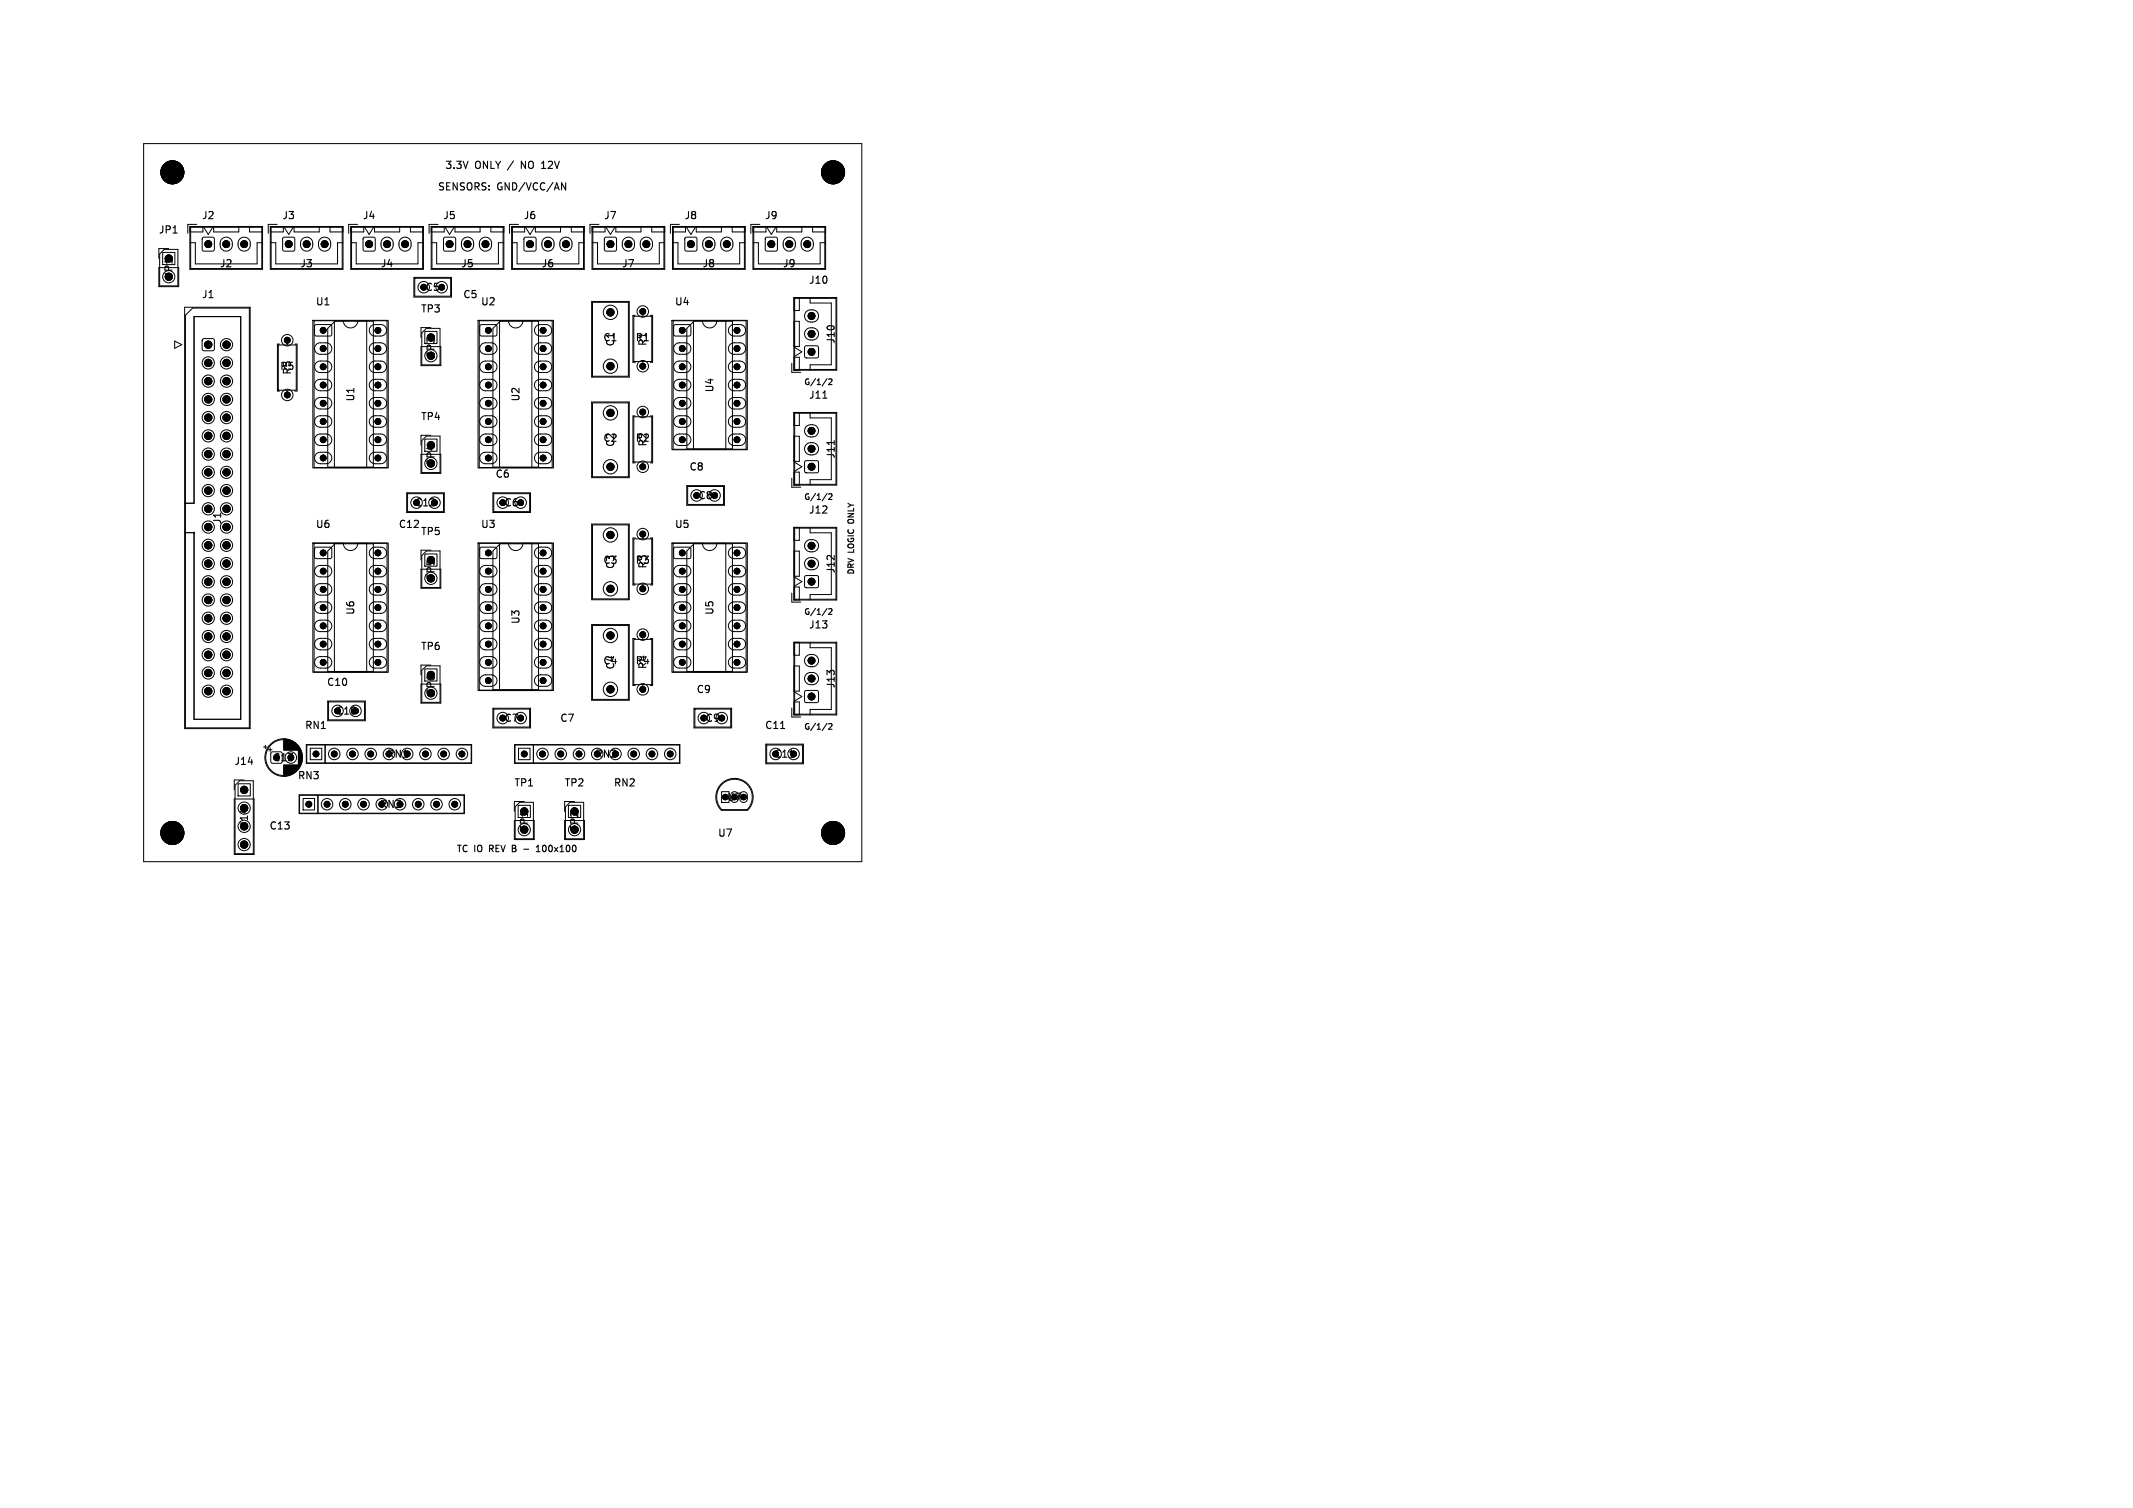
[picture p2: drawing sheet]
<svg xmlns="http://www.w3.org/2000/svg" width="297mm" height="210mm" viewBox="0 0 297 210" stroke-linecap="round" stroke-linejoin="round" font-family="sans-serif">
<g fill="none" stroke="#000" stroke-width=".15">
<path d="M23.2 23.9h.6M23.2 23.5v1M23.8 23.5v1M24 36.1v.6M24.1 32.5h.6M24.2 24.5h.6M24.2 23.7l.3-.2v1M72.6 23.5v-1l.6 1M75.4 23.5h.6M75.5 22.7l.2-.2v1M78.2 25.5l.6 1v-1M115.2 23.5v1"/>
<path d="M115.2 23.9h.6M115.8 23.5v1M116.2 23.6l.4-.1 .2 .2-.6 .8h.6M114.6 55.5h.5M115.2 52.7l-.7 1.1M115.4 52.8h.3l.1 .2-.4 .6h.4M115.2 68.7l-.7 1.1M115.4 68.8h.3l.1 .2-.4 .6h.4M116.2 61.4v.5M115.2 84.7l-.7 1.1M115.4 84.8h.3l.1 .2-.4 .6h.4M23.2 115.5v1"/>
<path d="M23.2 115.9h.6M23.8 115.5v1M24.2 115.5h.6l-.3 .3 .3 .1v.5l-.2 .1-.4-.1M72.9 118.3h.7M74.7 118.6h.5M74.7 118l.2-.3v.9M108.7 101.5h.6M109.9 105.5h.6M115.2 100.7l-.7 1.1M115.2 115.5v1M115.2 115.9h.6M115.4 100.8h.3l.1 .2-.4 .6h.4"/>
<path d="M115.8 115.5v1M116.5 115.4l-.3 .7h.7M116.7 115.8v.7"/>
</g>
<g fill="none" stroke="#000" stroke-width=".14">
<path d="M20 20h100v100h-100zM22.1 37.3h2.8v2.6h-2.8zM22.2 35.4l.7-.7h1.9v5.1h-2.6zM22.7 35.2h1.6v1.7h-1.6zM23.5 34.6h-1.4v1.4M26.4 31.5h10.2v6h-10.2zM26.4 33.8h.8v3h8.6v-3h.7M26.5 31.7h9.9v5.7h-9.9zM27.4 31.3h-1.3v1.2M28.2 33.1l.2-.1 1.4 .1 .1 .2-.1 1.6-.2 .1-1.4-.1-.1-.2zM28.2 31.6v.7h-1.8M28.4 31.7l.6 1 .6-1"/>
<path d="M29.8 31.6v.7h3.4v-.7M30.9 33.3a.85 .85 0 0 1 .9-.2 .85 .85 0 0 1 .6 .8l-.1 .2a.85 .85 0 0 1-.8 .9 .85 .85 0 0 1-.9-.9l.1-.4zM33.4 33.3a.85 .85 0 0 1 .9-.2 .85 .85 0 0 1 .5 .8l.1 .2a.85 .85 0 0 1-.9 .9 .85 .85 0 0 1-.8-.9v-.4zM34.7 31.6v.7h1.8M37.6 31.5h10.2v6h-10.2zM37.7 31.6v.7h1.7v-.7M37.7 33.8h.7v3h8.6v-3h.7M37.8 31.7h9.8v5.7h-9.8zM38.6 31.3h-1.3v1.2M39.4 33.1l.2-.1 1.4 .1v.2v1.6l-.2 .1-1.4-.1-.1-.2zM39.6 31.7l.6 1 .6-1M40.9 31.6v.7h3.5v-.7"/>
<path d="M42.1 33.3a.85 .85 0 0 1 .9-.2 .85 .85 0 0 1 .6 .8v.2a.85 .85 0 0 1-.9 .9 .85 .85 0 0 1-.8-.9v-.4zM44.6 33.3a.85 .85 0 0 1 .9-.2 .85 .85 0 0 1 .6 .8l-.1 .2a.85 .85 0 0 1-.8 .9 .85 .85 0 0 1-.9-.9l.1-.4zM45.9 31.6v.7h1.8M48.8 31.5h10.2v6h-10.2zM48.8 33.8h.8v3h8.6v-3h.8M49 31.7h9.8v5.7h-9.8zM49.8 31.3h-1.2v1.2M50.6 33.1l.2-.1 1.4 .1v.2v1.6l-.2 .1-1.4-.1-.1-.2zM50.7 31.6v.7h-1.9M50.8 31.7l.6 1 .6-1M52.1 31.6v.7h3.6v-.7M53.3 33.3a.85 .85 0 0 1 .9-.2 .85 .85 0 0 1 .5 .8v.2a.85 .85 0 0 1-.8 .9 .85 .85 0 0 1-.9-.9l.1-.4z"/>
<path d="M55.8 33.3a.85 .85 0 0 1 .9-.2 .85 .85 0 0 1 .5 .8l.1 .2a.85 .85 0 0 1-.9 .9 .85 .85 0 0 1-.8-.9v-.4zM57.1 31.6v.7h1.9v-.7M57.6 38.6h5.3v2.8h-5.3zM57.7 38.8h5v2.5h-5zM60 31.5h10.2v6h-10.2zM60 33.8h.8v3h8.6v-3h.7M60.1 31.7h9.9v5.7h-9.9zM61 31.3h-1.3v1.2M61.8 33.1l.2-.1 1.4 .1v.2v1.6l-.2 .1-1.4-.1-.1-.2zM61.9 31.6v.7h-1.9M62 31.7l.6 1 .6-1M63.4 31.6v.7h3.5v-.7"/>
<path d="M64.5 33.3a.85 .85 0 0 1 .9-.2 .85 .85 0 0 1 .5 .8l.1 .2a.85 .85 0 0 1-.9 .9 .85 .85 0 0 1-.8-.9v-.4zM67 33.3a.85 .85 0 0 1 .9-.2 .85 .85 0 0 1 .5 .8v.2a.85 .85 0 0 1-.8 .9 .85 .85 0 0 1-.9-.9l.1-.4zM68.3 31.6v.7h1.8M71.2 31.5h10.2v6h-10.2zM71.3 33.8h.7v3h8.6v-3h.7M71.3 31.7h9.9v5.7h-9.9zM72.2 31.3h-1.3v1.2M73 33.1l.2-.1 1.4 .1v.2v1.6l-.2 .1-1.4-.1-.1-.2zM73 31.6v.7h-1.7M73.2 31.7l.6 1 .6-1M74.6 31.6v.7h3.4v-.7M75.7 33.3a.85 .85 0 0 1 .9-.2 .85 .85 0 0 1 .5 .8v.2a.85 .85 0 0 1-.8 .9 .85 .85 0 0 1-.9-.9l.1-.4z"/>
<path d="M78.2 33.3a.85 .85 0 0 1 .9-.2 .85 .85 0 0 1 .5 .8l.1 .2a.85 .85 0 0 1-.9 .9 .85 .85 0 0 1-.8-.9v-.4zM79.6 31.6v.7h1.7M82.4 31.5h10.2v6h-10.2zM82.5 31.6v.7h1.8v-.7M82.5 33.8h.7v3h8.6v-3h.7M82.5 31.7h9.9v5.7h-9.9zM83.4 31.3h-1.3v1.2M84.2 33.1l.2-.1 1.4 .1v.2v1.6l-.2 .1-1.4-.1v-.2zM84.4 31.7l.6 1 .6-1M85.8 31.6v.7h3.5v-.7M86.9 33.3a.85 .85 0 0 1 .9-.2 .85 .85 0 0 1 .5 .8l.1 .2a.85 .85 0 0 1-.9 .9 .85 .85 0 0 1-.8-.9v-.4zM89.4 33.3a.85 .85 0 0 1 .9-.2 .85 .85 0 0 1 .5 .8v.2a.85 .85 0 0 1-.8 .9 .85 .85 0 0 1-.9-.9l.1-.4z"/>
<path d="M90.8 31.6v.7h1.7M93.6 31.5h10.2v6h-10.2zM93.6 33.8h.8v3h8.6v-3h.7M93.7 31.7h9.9v5.7h-9.9zM94.6 31.3h-1.3v1.2M95.4 33.1l.2-.1 1.4 .1v.2v1.6l-.2 .1-1.4-.1v-.2zM95.4 31.6v.7h-1.8M95.6 31.7l.6 1 .6-1M97 31.6v.7h3.4v-.7M98.1 33.3a.85 .85 0 0 1 .9-.2 .85 .85 0 0 1 .6 .8l-.1 .2a.85 .85 0 0 1-.8 .9 .85 .85 0 0 1-.9-.9l.1-.4zM100.6 33.3a.85 .85 0 0 1 .9-.2 .85 .85 0 0 1 .5 .8l.1 .2a.85 .85 0 0 1-.9 .9 .85 .85 0 0 1-.8-.9v-.4zM102 31.6v.7h1.7v-.7"/>
<path d="M104.8 31.5h10.2v6h-10.2zM104.8 33.8h.8v3h8.6v-3h.7M105 31.7h9.8v5.7h-9.8zM105.8 31.3h-1.3v1.2M106.6 33.1l.2-.1 1.4 .1v.2v1.6l-.2 .1-1.4-.1v-.2zM106.6 31.6v.7h-1.8M106.8 31.7l.6 1 .6-1M108.1 31.6v.7h3.5v-.7M109.3 33.3a.85 .85 0 0 1 .9-.2 .85 .85 0 0 1 .6 .8v.2a.85 .85 0 0 1-.9 .9 .85 .85 0 0 1-.8-.9v-.4zM111.8 33.3a.85 .85 0 0 1 .9-.2 .85 .85 0 0 1 .5 .8v.2a.85 .85 0 0 1-.8 .9 .85 .85 0 0 1-.9-.9l.1-.4zM113.1 31.6v.7h1.8M24.3 47.5l1 .5-1 .5z"/>
<path d="M25.7 42.8h9.1v58.7h-9.1zM25.8 43.9l1-1h7.9v58.5h-8.9zM28.2 47.2h.2h1.4l.1 .2-.1 1.4-.2 .1-1.4-.1-.1-.2zM38.7 48h2.5v6.3h-2.5zM39 47.9h-.4v6.6h.4M40 47.4v.6M40 54.3v.7M41 47.9h.4v6.6h-.4M43.6 44.6h10.5v20.6h-10.5zM43.7 44.7h10.2v20.4h-10.2zM43.9 45.3l2.1-.1 .2 .3v1.1l-.3 .2h-1.9l-.2-.2zM44 48l.5-.2 .9-.1a.8 .8 0 0 1 .8 .8 .8 .8 0 0 1-.8 .8h-.8a.8 .8 0 0 1-.7-.5 .8 .8 0 0 1 .1-.8z"/>
<path d="M44 50.5l.5-.2h.9a.8 .8 0 0 1 .8 .8 .8 .8 0 0 1-.8 .8h-.8a.8 .8 0 0 1-.7-.5 .8 .8 0 0 1 .1-.9zM44 53.1l.5-.3h.9a.8 .8 0 0 1 .8 .8 .8 .8 0 0 1-.8 .8h-.8a.8 .8 0 0 1-.7-.5 .8 .8 0 0 1 .1-.8zM44 55.6l.5-.2h.9a.8 .8 0 0 1 .8 .8 .8 .8 0 0 1-.8 .8h-.8a.8 .8 0 0 1-.7-.5 .8 .8 0 0 1 .1-.9zM44 58.1l.5-.2h.9a.8 .8 0 0 1 .8 .8 .8 .8 0 0 1-.8 .8h-.8a.8 .8 0 0 1-.7-.5 .8 .8 0 0 1 .1-.9zM46.6 44.7h1.2a1 1 0 0 0 1 1 1 1 0 0 0 1-1h1.3v20.4h-4.5zM46.6 44.7h5.4v20.4h-6.4v-19.4zM51.7 58.1l.4-.2h.9a.8 .8 0 0 1 .8 .8 .8 .8 0 0 1-.8 .8h-.8a.8 .8 0 0 1-.7-.5 .8 .8 0 0 1 .2-.9zM51.7 55.6l.4-.2h.9a.8 .8 0 0 1 .8 .8 .8 .8 0 0 1-.8 .8h-.8a.8 .8 0 0 1-.7-.5 .8 .8 0 0 1 .2-.9zM51.7 53.1l.4-.3h.9a.8 .8 0 0 1 .8 .8 .8 .8 0 0 1-.8 .8h-.8a.8 .8 0 0 1-.7-.5 .8 .8 0 0 1 .2-.8zM51.7 50.5l.4-.2h.9a.8 .8 0 0 1 .8 .8 .8 .8 0 0 1-.8 .8h-.8a.8 .8 0 0 1-.7-.5 .8 .8 0 0 1 .2-.9zM51.7 48l.4-.2 .9-.1a.8 .8 0 0 1 .8 .8 .8 .8 0 0 1-.8 .8h-.8a.8 .8 0 0 1-.7-.5 .8 .8 0 0 1 .2-.8zM51.7 45.4l.4-.2h.9a.8 .8 0 0 1 .8 .8 .8 .8 0 0 1-.8 .8h-.8a.8 .8 0 0 1-.7-.5 .8 .8 0 0 1 .2-.9z"/>
<path d="M58.6 48.3h2.8v2.6h-2.8zM59.2 46.2h1.7v1.7h-1.7zM59.4 45.7h1.9v5.1h-2.6v-4.4zM60 45.6h-1.4v1.4M66.6 44.6h10.5v20.6h-10.5zM66.7 44.7h10.2v20.4h-10.2zM66.9 45.3l2.1-.1 .2 .3v1.1l-.2 .2h-2l-.2-.2zM67 48l.5-.2 .9-.1a.8 .8 0 0 1 .8 .8 .8 .8 0 0 1-.8 .8h-.8a.8 .8 0 0 1-.7-.5 .8 .8 0 0 1 .1-.8zM67 50.5l.5-.2h.9a.8 .8 0 0 1 .8 .8 .8 .8 0 0 1-.8 .8h-.8a.8 .8 0 0 1-.7-.5 .8 .8 0 0 1 .1-.9zM67 53.1l.5-.3h.9a.8 .8 0 0 1 .8 .8 .8 .8 0 0 1-.8 .8h-.8a.8 .8 0 0 1-.7-.5 .8 .8 0 0 1 .1-.8zM67 55.6l.5-.2h.9a.8 .8 0 0 1 .8 .8 .8 .8 0 0 1-.8 .8h-.8a.8 .8 0 0 1-.7-.5 .8 .8 0 0 1 .1-.9zM67 58.1l.5-.2h.9a.8 .8 0 0 1 .8 .8 .8 .8 0 0 1-.8 .8h-.8a.8 .8 0 0 1-.7-.5 .8 .8 0 0 1 .1-.9z"/>
<path d="M69.6 44.7h1.2a1 1 0 0 0 1 1 1 1 0 0 0 1-1h1.3v20.4h-4.5zM69.6 44.7h5.4v20.4h-6.4v-19.4zM74.7 58.1l.4-.2h.9a.8 .8 0 0 1 .8 .8 .8 .8 0 0 1-.8 .8h-.8a.8 .8 0 0 1-.7-.5 .8 .8 0 0 1 .2-.9zM74.7 55.6l.4-.2h.9a.8 .8 0 0 1 .8 .8 .8 .8 0 0 1-.8 .8h-.8a.8 .8 0 0 1-.7-.5 .8 .8 0 0 1 .2-.9zM74.7 53.1l.4-.3h.9a.8 .8 0 0 1 .8 .8 .8 .8 0 0 1-.8 .8h-.8a.8 .8 0 0 1-.7-.5 .8 .8 0 0 1 .2-.8zM74.7 50.5l.4-.2h.9a.8 .8 0 0 1 .8 .8 .8 .8 0 0 1-.8 .8h-.8a.8 .8 0 0 1-.7-.5 .8 .8 0 0 1 .2-.9zM74.7 48l.4-.2 .9-.1a.8 .8 0 0 1 .8 .8 .8 .8 0 0 1-.8 .8h-.8a.8 .8 0 0 1-.7-.5 .8 .8 0 0 1 .2-.8zM74.7 45.4l.4-.2h.9a.8 .8 0 0 1 .8 .8 .8 .8 0 0 1-.8 .8h-.8a.8 .8 0 0 1-.7-.5 .8 .8 0 0 1 .2-.9zM82.4 42h5.2v10.5h-5.2zM82.4 56h5.2v10.5h-5.2zM82.5 56.1h5v10.3h-5zM82.5 42.1h5v10.3h-5z"/>
<path d="M88.2 58h2.6v6.3h-2.6zM88.2 44h2.6v6.3h-2.6zM88.5 57.9h-.4v6.6h.4M88.5 43.9h-.4v6.6h.4M89.5 43.4v.6M89.5 50.3v.7M89.5 57.4v.6M90.5 43.9h.4v6.6h-.4M90.5 57.9h.4v6.6h-.4M93.6 44.6h10.5v18h-10.5zM93.7 44.7h10.2v17.9h-10.2zM93.9 45.3l2.1-.1 .2 .3v1.1l-.3 .2h-1.9l-.2-.2z"/>
<path d="M94 48l.5-.2 .9-.1a.8 .8 0 0 1 .8 .8 .8 .8 0 0 1-.8 .8h-.8a.8 .8 0 0 1-.7-.5 .8 .8 0 0 1 .1-.8zM94 50.5l.5-.2h.9a.8 .8 0 0 1 .8 .8 .8 .8 0 0 1-.8 .8h-.8a.8 .8 0 0 1-.7-.5 .8 .8 0 0 1 .1-.9zM94 53.1l.5-.3h.9a.8 .8 0 0 1 .8 .8 .8 .8 0 0 1-.8 .8h-.8a.8 .8 0 0 1-.7-.5 .8 .8 0 0 1 .1-.8zM94 55.6l.5-.2h.9a.8 .8 0 0 1 .8 .8 .8 .8 0 0 1-.8 .8h-.8a.8 .8 0 0 1-.7-.5 .8 .8 0 0 1 .1-.9zM94 58.1l.5-.2h.9a.8 .8 0 0 1 .8 .8 .8 .8 0 0 1-.8 .8h-.8a.8 .8 0 0 1-.7-.5 .8 .8 0 0 1 .1-.9zM96.6 44.7h1.2a1 1 0 0 0 1 1 1 1 0 0 0 1-1h1.3v17.9h-4.5zM96.6 44.7h5.4v17.8h-6.4v-16.8zM101.7 58.1l.4-.2h.9a.8 .8 0 0 1 .8 .8 .8 .8 0 0 1-.8 .8h-.8a.8 .8 0 0 1-.7-.5 .8 .8 0 0 1 .2-.9zM101.7 55.6l.4-.2h.9a.8 .8 0 0 1 .8 .8 .8 .8 0 0 1-.8 .8h-.8a.8 .8 0 0 1-.7-.5 .8 .8 0 0 1 .2-.9zM101.7 53.1l.4-.3h.9a.8 .8 0 0 1 .8 .8 .8 .8 0 0 1-.8 .8h-.8a.8 .8 0 0 1-.7-.5 .8 .8 0 0 1 .2-.8zM101.7 50.5l.4-.2h.9a.8 .8 0 0 1 .8 .8 .8 .8 0 0 1-.8 .8h-.8a.8 .8 0 0 1-.7-.5 .8 .8 0 0 1 .2-.9zM101.7 48l.4-.2 .9-.1a.8 .8 0 0 1 .8 .8 .8 .8 0 0 1-.8 .8h-.8a.8 .8 0 0 1-.7-.5 .8 .8 0 0 1 .2-.8z"/>
<path d="M101.7 45.4l.4-.2h.9a.8 .8 0 0 1 .8 .8 .8 .8 0 0 1-.8 .8h-.8a.8 .8 0 0 1-.7-.5 .8 .8 0 0 1 .2-.9zM110.2 50.6v1.3h1.3M110.5 41.4h6v10.2h-6zM110.5 57.4h6v10.2h-6zM110.5 41.5h.8v1.8h-.8zM110.5 44.8h.8v3.5h-.8zM110.5 51.6v-1.8h.8v1.8M110.5 57.5v1.8h.8v-1.8M110.6 41.6h5.8v9.9h-5.8zM110.6 57.6h5.8v9.9h-5.8zM110.6 48.4l1 .6-1 .6M112.1 48.2h.2h1.6l.1 .2-.1 1.4-.2 .1-1.6-.1-.1-.2z"/>
<path d="M112.3 45.9l.4-.2 .4-.1a.85 .85 0 0 1 .9 .9 .85 .85 0 0 1-.9 .8h-.2a.85 .85 0 0 1-.8-.5 .85 .85 0 0 1 .2-.9zM112.3 43.4l.4-.2h.4a.85 .85 0 0 1 .9 .8 .85 .85 0 0 1-.9 .9h-.2a.85 .85 0 0 1-.8-.6 .85 .85 0 0 1 .2-.9zM112.3 59.4l.4-.2h.4a.85 .85 0 0 1 .9 .8 .85 .85 0 0 1-.9 .9h-.2a.85 .85 0 0 1-.8-.6 .85 .85 0 0 1 .2-.9zM112.8 41.5v.7h3v8.6h-3v.8M112.8 57.5v.7h3v8.6h-3v.8M25.7 70.1h1.3v-26h6.5v56.1h-6.5v-26h-1.3M43.6 75.6h10.5v18h-10.5zM43.7 75.7h10.2v17.9h-10.2zM43.9 76.3l2.1-.1 .2 .3v1.1l-.3 .2h-1.9l-.2-.2zM44 79l.5-.2 .9-.1a.8 .8 0 0 1 .8 .8 .8 .8 0 0 1-.8 .8h-.8a.8 .8 0 0 1-.7-.5 .8 .8 0 0 1 .1-.8zM44 60.7l.5-.2 .9-.1a.8 .8 0 0 1 .8 .8 .8 .8 0 0 1-.8 .8h-.8a.8 .8 0 0 1-.7-.5 .8 .8 0 0 1 .1-.8zM44 63.2l.5-.2h.9a.8 .8 0 0 1 .8 .8 .8 .8 0 0 1-.8 .8h-.8a.8 .8 0 0 1-.7-.5 .8 .8 0 0 1 .1-.9z"/>
<path d="M45.6 76.7l1-1h5.4v17.8h-6.4zM46.6 75.7h1.2a1 1 0 0 0 1 1 1 1 0 0 0 1-1h1.3v17.9h-4.5zM51.7 79l.4-.2 .9-.1a.8 .8 0 0 1 .8 .8 .8 .8 0 0 1-.8 .8h-.8a.8 .8 0 0 1-.7-.5 .8 .8 0 0 1 .2-.8zM51.7 76.4l.4-.2h.9a.8 .8 0 0 1 .8 .8 .8 .8 0 0 1-.8 .8h-.8a.8 .8 0 0 1-.7-.5 .8 .8 0 0 1 .2-.9zM51.7 63.2l.4-.2h.9a.8 .8 0 0 1 .8 .8 .8 .8 0 0 1-.8 .8h-.8a.8 .8 0 0 1-.7-.5 .8 .8 0 0 1 .2-.9zM51.7 60.7l.4-.2 .9-.1a.8 .8 0 0 1 .8 .8 .8 .8 0 0 1-.8 .8h-.8a.8 .8 0 0 1-.7-.5 .8 .8 0 0 1 .2-.8zM56.6 68.6h5.3v2.8h-5.3zM56.7 68.8h5v2.5h-5zM58.6 63.3h2.8v2.6h-2.8zM58.6 79.3h2.8v2.6h-2.8zM59.2 77.2h1.7v1.7h-1.7zM59.2 61.2h1.7v1.7h-1.7z"/>
<path d="M59.4 60.7h1.9v5.1h-2.6v-4.4zM59.4 76.7h1.9v5.1h-2.6v-4.4zM60 60.6h-1.4v1.4M60 76.6h-1.4v1.4M66.6 75.6h10.5v20.6h-10.5zM66.7 75.7h10.2v20.4h-10.2zM66.9 76.3l2.1-.1 .2 .3v1.1l-.2 .2h-2l-.2-.2zM67 79l.5-.2 .9-.1a.8 .8 0 0 1 .8 .8 .8 .8 0 0 1-.8 .8h-.8a.8 .8 0 0 1-.7-.5 .8 .8 0 0 1 .1-.8zM67 60.7l.5-.2 .9-.1a.8 .8 0 0 1 .8 .8 .8 .8 0 0 1-.8 .8h-.8a.8 .8 0 0 1-.7-.5 .8 .8 0 0 1 .1-.8zM67 63.2l.5-.2h.9a.8 .8 0 0 1 .8 .8 .8 .8 0 0 1-.8 .8h-.8a.8 .8 0 0 1-.7-.5 .8 .8 0 0 1 .1-.9zM68.6 68.6h5.3v2.8h-5.3zM68.8 68.8h5v2.5h-5z"/>
<path d="M69.6 75.7h1.2a1 1 0 0 0 1 1 1 1 0 0 0 1-1h1.3v20.4h-4.5zM69.6 75.7h5.4v20.4h-6.4v-19.4zM74.7 79l.4-.2 .9-.1a.8 .8 0 0 1 .8 .8 .8 .8 0 0 1-.8 .8h-.8a.8 .8 0 0 1-.7-.5 .8 .8 0 0 1 .2-.8zM74.7 76.4l.4-.2h.9a.8 .8 0 0 1 .8 .8 .8 .8 0 0 1-.8 .8h-.8a.8 .8 0 0 1-.7-.5 .8 .8 0 0 1 .2-.9zM74.7 63.2l.4-.2h.9a.8 .8 0 0 1 .8 .8 .8 .8 0 0 1-.8 .8h-.8a.8 .8 0 0 1-.7-.5 .8 .8 0 0 1 .2-.9zM74.7 60.7l.4-.2 .9-.1a.8 .8 0 0 1 .8 .8 .8 .8 0 0 1-.8 .8h-.8a.8 .8 0 0 1-.7-.5 .8 .8 0 0 1 .2-.8zM82.4 73h5.2v10.5h-5.2zM82.5 73.1h5v10.3h-5zM88.2 75h2.6v6.3h-2.6zM88.5 74.9h-.4v6.6h.4M89.5 64.3v.7M89.5 74.4v.6"/>
<path d="M90.5 74.9h.4v6.6h-.4M93.6 75.6h10.5v18h-10.5zM93.7 75.7h10.2v17.9h-10.2zM93.9 76.3l2.1-.1 .2 .3v1.1l-.3 .2h-1.9l-.2-.2zM94 79l.5-.2 .9-.1a.8 .8 0 0 1 .8 .8 .8 .8 0 0 1-.8 .8h-.8a.8 .8 0 0 1-.7-.5 .8 .8 0 0 1 .1-.8zM94 60.7l.5-.2 .9-.1a.8 .8 0 0 1 .8 .8 .8 .8 0 0 1-.8 .8h-.8a.8 .8 0 0 1-.7-.5 .8 .8 0 0 1 .1-.8zM95.6 67.6h5.3v2.8h-5.3zM95.6 76.7l1-1h5.4v17.8h-6.4zM95.8 67.8h5v2.5h-5zM96.6 75.7h1.2a1 1 0 0 0 1 1 1 1 0 0 0 1-1h1.3v17.9h-4.5zM101.7 79l.4-.2 .9-.1a.8 .8 0 0 1 .8 .8 .8 .8 0 0 1-.8 .8h-.8a.8 .8 0 0 1-.7-.5 .8 .8 0 0 1 .2-.8zM101.7 76.4l.4-.2h.9a.8 .8 0 0 1 .8 .8 .8 .8 0 0 1-.8 .8h-.8a.8 .8 0 0 1-.7-.5 .8 .8 0 0 1 .2-.9z"/>
<path d="M101.7 60.7l.4-.2 .9-.1a.8 .8 0 0 1 .8 .8 .8 .8 0 0 1-.8 .8h-.8a.8 .8 0 0 1-.7-.5 .8 .8 0 0 1 .2-.8zM110.2 66.6v1.3h1.3M110.5 73.4h6v10.2h-6zM110.5 60.8h.8v3.5h-.8zM110.5 67.6v-1.8h.8v1.8M110.5 73.5v1.8h.8v-1.8M110.5 76.8h.8v3.5h-.8zM110.6 73.6h5.8v9.9h-5.8zM110.6 64.4l1 .6-1 .6M112.1 64.2h.2h1.6l.1 .2-.1 1.4-.2 .1-1.6-.1-.1-.2zM112.3 77.9l.4-.2h.4a.85 .85 0 0 1 .9 .8 .85 .85 0 0 1-.9 .9h-.2a.85 .85 0 0 1-.8-.6 .85 .85 0 0 1 .2-.9zM112.3 75.4l.4-.2 .4-.1a.85 .85 0 0 1 .9 .9 .85 .85 0 0 1-.9 .8h-.2a.85 .85 0 0 1-.8-.5 .85 .85 0 0 1 .2-.9z"/>
<path d="M112.3 61.9l.4-.2h.4a.85 .85 0 0 1 .9 .8 .85 .85 0 0 1-.9 .8h-.2a.85 .85 0 0 1-.8-.5 .85 .85 0 0 1 .2-.9zM112.8 73.5v.7h3v8.6h-3v.8M44 81.5l.5-.2h.9a.8 .8 0 0 1 .8 .8 .8 .8 0 0 1-.8 .8h-.8a.8 .8 0 0 1-.7-.5 .8 .8 0 0 1 .1-.9zM44 84.1l.5-.3h.9a.8 .8 0 0 1 .8 .8 .8 .8 0 0 1-.8 .8h-.8a.8 .8 0 0 1-.7-.5 .8 .8 0 0 1 .1-.8zM44 86.6l.5-.2h.9a.8 .8 0 0 1 .8 .8 .8 .8 0 0 1-.8 .8h-.8a.8 .8 0 0 1-.7-.5 .8 .8 0 0 1 .1-.9zM44 89.1l.5-.2h.9a.8 .8 0 0 1 .8 .8 .8 .8 0 0 1-.8 .8h-.8a.8 .8 0 0 1-.7-.5 .8 .8 0 0 1 .1-.9zM44 91.7l.5-.2 .9-.1a.8 .8 0 0 1 .8 .8 .8 .8 0 0 1-.8 .8h-.8a.8 .8 0 0 1-.7-.5 .8 .8 0 0 1 .1-.8zM45.6 97.6h5.3v2.8h-5.3zM45.7 97.8h5v2.5h-5zM51.7 91.7l.4-.2 .9-.1a.8 .8 0 0 1 .8 .8 .8 .8 0 0 1-.8 .8h-.8a.8 .8 0 0 1-.7-.5 .8 .8 0 0 1 .2-.8zM51.7 89.1l.4-.2h.9a.8 .8 0 0 1 .8 .8 .8 .8 0 0 1-.8 .8h-.8a.8 .8 0 0 1-.7-.5 .8 .8 0 0 1 .2-.9zM51.7 86.6l.4-.2h.9a.8 .8 0 0 1 .8 .8 .8 .8 0 0 1-.8 .8h-.8a.8 .8 0 0 1-.7-.5 .8 .8 0 0 1 .2-.9z"/>
<path d="M51.7 84.1l.4-.3h.9a.8 .8 0 0 1 .8 .8 .8 .8 0 0 1-.8 .8h-.8a.8 .8 0 0 1-.7-.5 .8 .8 0 0 1 .2-.8zM51.7 81.5l.4-.2h.9a.8 .8 0 0 1 .8 .8 .8 .8 0 0 1-.8 .8h-.8a.8 .8 0 0 1-.7-.5 .8 .8 0 0 1 .2-.9zM58.6 95.3h2.8v2.6h-2.8zM58.7 93.4l.7-.7h1.9v5.1h-2.6zM59.2 93.2h1.7v1.7h-1.7zM60 92.6h-1.4v1.4M67 81.5l.5-.2h.9a.8 .8 0 0 1 .8 .8 .8 .8 0 0 1-.8 .8h-.8a.8 .8 0 0 1-.7-.5 .8 .8 0 0 1 .1-.9zM67 84.1l.5-.3h.9a.8 .8 0 0 1 .8 .8 .8 .8 0 0 1-.8 .8h-.8a.8 .8 0 0 1-.7-.5 .8 .8 0 0 1 .1-.8zM67 86.6l.5-.2h.9a.8 .8 0 0 1 .8 .8 .8 .8 0 0 1-.8 .8h-.8a.8 .8 0 0 1-.7-.5 .8 .8 0 0 1 .1-.9zM67 89.1l.5-.2h.9a.8 .8 0 0 1 .8 .8 .8 .8 0 0 1-.8 .8h-.8a.8 .8 0 0 1-.7-.5 .8 .8 0 0 1 .1-.9zM67 91.7l.5-.2 .9-.1a.8 .8 0 0 1 .8 .8 .8 .8 0 0 1-.8 .8h-.8a.8 .8 0 0 1-.7-.5 .8 .8 0 0 1 .1-.8zM67 94.2l.5-.2h.9a.8 .8 0 0 1 .8 .8 .8 .8 0 0 1-.8 .8h-.8a.8 .8 0 0 1-.7-.5 .8 .8 0 0 1 .1-.9z"/>
<path d="M68.6 98.6h5.3v2.8h-5.3zM68.8 98.8h5v2.5h-5zM74.7 94.2l.4-.2h.9a.8 .8 0 0 1 .8 .8 .8 .8 0 0 1-.8 .8h-.8a.8 .8 0 0 1-.7-.5 .8 .8 0 0 1 .2-.9zM74.7 91.7l.4-.2 .9-.1a.8 .8 0 0 1 .8 .8 .8 .8 0 0 1-.8 .8h-.8a.8 .8 0 0 1-.7-.5 .8 .8 0 0 1 .2-.8zM74.7 89.1l.4-.2h.9a.8 .8 0 0 1 .8 .8 .8 .8 0 0 1-.8 .8h-.8a.8 .8 0 0 1-.7-.5 .8 .8 0 0 1 .2-.9zM74.7 86.6l.4-.2h.9a.8 .8 0 0 1 .8 .8 .8 .8 0 0 1-.8 .8h-.8a.8 .8 0 0 1-.7-.5 .8 .8 0 0 1 .2-.9zM74.7 84.1l.4-.3h.9a.8 .8 0 0 1 .8 .8 .8 .8 0 0 1-.8 .8h-.8a.8 .8 0 0 1-.7-.5 .8 .8 0 0 1 .2-.8zM74.7 81.5l.4-.2h.9a.8 .8 0 0 1 .8 .8 .8 .8 0 0 1-.8 .8h-.8a.8 .8 0 0 1-.7-.5 .8 .8 0 0 1 .2-.9zM82.4 87h5.2v10.5h-5.2zM82.5 87.1h5v10.3h-5zM88.2 89h2.6v6.3h-2.6zM88.5 88.9h-.4v6.6h.4"/>
<path d="M89.5 81.3v.7M89.5 88.4v.6M89.5 95.3v.7M90.5 88.9h.4v6.6h-.4M94 81.5l.5-.2h.9a.8 .8 0 0 1 .8 .8 .8 .8 0 0 1-.8 .8h-.8a.8 .8 0 0 1-.7-.5 .8 .8 0 0 1 .1-.9zM94 84.1l.5-.3h.9a.8 .8 0 0 1 .8 .8 .8 .8 0 0 1-.8 .8h-.8a.8 .8 0 0 1-.7-.5 .8 .8 0 0 1 .1-.8zM94 86.6l.5-.2h.9a.8 .8 0 0 1 .8 .8 .8 .8 0 0 1-.8 .8h-.8a.8 .8 0 0 1-.7-.5 .8 .8 0 0 1 .1-.9zM94 89.1l.5-.2h.9a.8 .8 0 0 1 .8 .8 .8 .8 0 0 1-.8 .8h-.8a.8 .8 0 0 1-.7-.5 .8 .8 0 0 1 .1-.9zM94 91.7l.5-.2 .9-.1a.8 .8 0 0 1 .8 .8 .8 .8 0 0 1-.8 .8h-.8a.8 .8 0 0 1-.7-.5 .8 .8 0 0 1 .1-.8zM96.6 98.6h5.3v2.8h-5.3zM96.7 98.8h5v2.5h-5zM101.7 91.7l.4-.2 .9-.1a.8 .8 0 0 1 .8 .8 .8 .8 0 0 1-.8 .8h-.8a.8 .8 0 0 1-.7-.5 .8 .8 0 0 1 .2-.8z"/>
<path d="M101.7 89.1l.4-.2h.9a.8 .8 0 0 1 .8 .8 .8 .8 0 0 1-.8 .8h-.8a.8 .8 0 0 1-.7-.5 .8 .8 0 0 1 .2-.9zM101.7 86.6l.4-.2h.9a.8 .8 0 0 1 .8 .8 .8 .8 0 0 1-.8 .8h-.8a.8 .8 0 0 1-.7-.5 .8 .8 0 0 1 .2-.9zM101.7 84.1l.4-.3h.9a.8 .8 0 0 1 .8 .8 .8 .8 0 0 1-.8 .8h-.8a.8 .8 0 0 1-.7-.5 .8 .8 0 0 1 .2-.8zM101.7 81.5l.4-.2h.9a.8 .8 0 0 1 .8 .8 .8 .8 0 0 1-.8 .8h-.8a.8 .8 0 0 1-.7-.5 .8 .8 0 0 1 .2-.9zM110.2 82.6v1.3h1.3M110.2 98.6v1.3h1.3M110.5 89.4h6v10.2h-6zM110.5 92.8h.8v3.5h-.8zM110.5 83.6v-1.8h.8v1.8M110.5 89.5h.8v1.8h-.8zM110.5 99.6v-1.8h.8v1.8M110.6 89.6h5.8v9.9h-5.8z"/>
<path d="M110.6 96.4l1 .6-1 .6M110.6 80.4l1 .6-1 .6M112.1 96.2h.2h1.6l.1 .2-.1 1.4-.2 .1-1.6-.1-.1-.2zM112.1 80.2h.2h1.6l.1 .2-.1 1.4-.2 .1-1.6-.1-.1-.2zM112.3 93.9l.4-.2h.4a.85 .85 0 0 1 .9 .8 .85 .85 0 0 1-.9 .9h-.2a.85 .85 0 0 1-.8-.6 .85 .85 0 0 1 .2-.9zM112.3 91.4l.4-.2 .4-.1a.85 .85 0 0 1 .9 .9 .85 .85 0 0 1-.9 .8h-.2a.85 .85 0 0 1-.8-.5 .85 .85 0 0 1 .2-.9zM112.8 89.5v.7h3v8.6h-3v.8M32.6 111.3h2.8v7.7h-2.8zM32.7 109.4l.7-.7h1.9v10.2h-2.6zM33.1 109.2h1.7v1.7h-1.7zM34 108.6h-1.4v1.4M36.7 104h.5"/>
<path d="M36.9 103.8v.5M37.4 104.4h.5M37.6 104.2v.5M37.8 104.8l.2-.1 1.2 .1 .1 .2-.1 1.2-.2 .1-1.2-.1-.1-.1zM39.5 102.9v1.6M39.5 106.5v1.6M39.6 102.9v1.6M39.6 106.5v1.6M39.7 102.9v1.6M39.7 106.5v1.6M39.8 102.9v1.6M39.8 106.5v1.6"/>
<path d="M39.9 102.9v1.6M39.9 106.5v1.6M39.9 103v1.5M39.9 106.5v1.5M40 103v1.5M40 106.5v1.5M40.1 103v1.5M40.1 106.5v1.5M40.2 103v1.5M40.2 106.5v1.5M40.3 103v1.5M40.3 106.5v1.5"/>
<path d="M40.3 103.1v1.4M40.3 106.5v1.4M40.4 103.1v1.4M40.4 106.5v1.4M40.5 103.1v1.4M40.5 106.5v1.4M40.6 103.2v1.3M40.6 106.5v1.3M40.7 103.2v1.3M40.7 106.5v1.3M40.8 103.3v1.2M40.8 106.5v1.2"/>
<path d="M40.9 103.3v1.2M40.9 106.5v1.2M40.9 103.4v1.1M40.9 106.5v1.1M41 103.4v1.1M41 106.5v1.1M41.1 103.4v1.1M41.1 106.5v1.1M41.1 103.5v1M41.1 106.5v1M41.2 103.5v1M41.2 106.5v1"/>
<path d="M41.2 103.6v.9M41.2 106.5v.9M41.3 103.6v.9M41.3 106.5v.9M41.3 103.7v.8M41.3 106.5v.8M41.4 103.7v.8M41.4 106.5v.8M41.4 103.8v.7M41.4 106.5v.7M41.5 103.8v.7M41.5 106.5v.7"/>
<path d="M41.5 103.9v3.2M41.6 103.9v3.2M41.6 104v3M41.7 110.7h23v2.6h-23zM41.7 104.1v2.8M41.7 110.8h22.9v2.5h-22.9zM41.7 104.2v2.6M41.8 104.2v2.6M41.8 104.3v2.4M41.9 104.4v2.2M41.9 104.5v2M41.9 104.6v1.8"/>
<path d="M42 104.7v1.6M42 104.8v1.4M42.1 105v1M42.1 105.2v.6M42.2 111.2h1.6v1.6h-1.6zM42.6 103.7h23.1v2.6h-23.1zM42.7 103.8h22.9v2.5h-22.9zM43.2 104.2h1.6v1.6h-1.6zM44.3 110.7v2.6M45.3 103.7v2.6M71.6 114.3h2.8v2.6h-2.8zM71.7 103.7h23v2.6h-23z"/>
<path d="M71.7 103.8h22.9v2.5h-22.9zM71.7 112.4l.7-.7h1.9v5.1h-2.6zM72.1 112.2h1.7v1.7h-1.7zM72.2 104.2h1.6v1.6h-1.6zM73 111.6h-1.4v1.4M74.3 103.7v2.6M78.6 114.3h2.8v2.6h-2.8zM79.2 112.2h1.6v1.7h-1.6zM79.4 111.7h1.9v5.1h-2.6v-4.4zM80 111.6h-1.4v1.4M100.4 112.8a2.6 2.6 0 0 1 0-3.6 2.6 2.6 0 0 1 3.7 0 2.6 2.6 0 0 1 0 3.6M100.5 112.9h3.6"/>
<path d="M100.5 110.3h1v1.5h-1zM100.5 112.8h3.5a2.48 2.48 0 0 0 0-3.6 2.48 2.48 0 0 0-3.5 0 2.48 2.48 0 0 0 0 3.6M103 110.8a.52 .52 0 0 1 .5-.6 .52 .52 0 0 1 .6 .6v.4a.53 .53 0 0 1-.6 .6 .53 .53 0 0 1-.5-.6M106.6 103.6h5.3v2.8h-5.3zM106.7 103.8h5v2.5h-5z"/>
<circle cx="23.5" cy="38.5" r=".85"/>
<circle cx="24" cy="24" r="1.6"/>
<circle cx="59" cy="40" r=".8"/>
<circle cx="61.5" cy="40" r=".8"/>
<circle cx="116" cy="24" r="1.6"/>
<circle cx="29" cy="55.6" r=".85"/>
<circle cx="29" cy="58.2" r=".85"/>
<circle cx="29" cy="50.5" r=".85"/>
<circle cx="29" cy="53.1" r=".85"/>
<circle cx="31.5" cy="55.6" r=".85"/>
<circle cx="31.5" cy="58.2" r=".85"/>
<circle cx="31.5" cy="50.5" r=".85"/>
<circle cx="31.5" cy="48" r=".85"/>
<circle cx="31.5" cy="53.1" r=".85"/>
<circle cx="40" cy="55" r=".8"/>
<circle cx="40" cy="47.4" r=".8"/>
<circle cx="60" cy="49.5" r=".85"/>
<circle cx="85" cy="57.5" r="1"/>
<circle cx="85" cy="43.5" r="1"/>
<circle cx="85" cy="51" r="1"/>
<circle cx="89.5" cy="57.4" r=".8"/>
<circle cx="89.5" cy="51" r=".8"/>
<circle cx="89.5" cy="43.4" r=".8"/>
<circle cx="29" cy="75.9" r=".85"/>
<circle cx="29" cy="78.5" r=".85"/>
<circle cx="29" cy="65.8" r=".85"/>
<circle cx="29" cy="73.4" r=".85"/>
<circle cx="29" cy="63.2" r=".85"/>
<circle cx="29" cy="68.3" r=".85"/>
<circle cx="29" cy="70.9" r=".85"/>
<circle cx="29" cy="60.7" r=".85"/>
<circle cx="31.5" cy="78.5" r=".85"/>
<circle cx="31.5" cy="75.9" r=".85"/>
<circle cx="31.5" cy="65.8" r=".85"/>
<circle cx="31.5" cy="68.3" r=".85"/>
<circle cx="31.5" cy="63.2" r=".85"/>
<circle cx="31.5" cy="60.7" r=".85"/>
<circle cx="31.5" cy="73.4" r=".85"/>
<circle cx="31.5" cy="70.9" r=".85"/>
<circle cx="58" cy="70" r=".8"/>
<circle cx="60" cy="64.5" r=".85"/>
<circle cx="60.5" cy="70" r=".8"/>
<circle cx="70" cy="70" r=".8"/>
<circle cx="72.5" cy="70" r=".8"/>
<circle cx="85" cy="74.5" r="1"/>
<circle cx="85" cy="65" r="1"/>
<circle cx="89.5" cy="65" r=".8"/>
<circle cx="89.5" cy="74.4" r=".8"/>
<circle cx="97" cy="69" r=".8"/>
<circle cx="99.5" cy="69" r=".8"/>
<circle cx="29" cy="81" r=".85"/>
<circle cx="29" cy="88.6" r=".85"/>
<circle cx="29" cy="86.1" r=".85"/>
<circle cx="29" cy="83.6" r=".85"/>
<circle cx="29" cy="91.2" r=".85"/>
<circle cx="29" cy="93.7" r=".85"/>
<circle cx="29" cy="96.3" r=".85"/>
<circle cx="31.5" cy="88.6" r=".85"/>
<circle cx="31.5" cy="91.2" r=".85"/>
<circle cx="31.5" cy="86.1" r=".85"/>
<circle cx="31.5" cy="81" r=".85"/>
<circle cx="31.5" cy="96.3" r=".85"/>
<circle cx="31.5" cy="83.6" r=".85"/>
<circle cx="31.5" cy="93.7" r=".85"/>
<circle cx="47" cy="99" r=".8"/>
<circle cx="49.5" cy="99" r=".8"/>
<circle cx="60" cy="80.5" r=".85"/>
<circle cx="60" cy="96.5" r=".85"/>
<circle cx="70" cy="100" r=".8"/>
<circle cx="72.5" cy="100" r=".8"/>
<circle cx="85" cy="82" r="1"/>
<circle cx="85" cy="96" r="1"/>
<circle cx="85" cy="88.5" r="1"/>
<circle cx="89.5" cy="96" r=".8"/>
<circle cx="89.5" cy="88.4" r=".8"/>
<circle cx="89.5" cy="82" r=".8"/>
<circle cx="98" cy="100" r=".8"/>
<circle cx="100.5" cy="100" r=".8"/>
<circle cx="24" cy="116" r="1.6"/>
<circle cx="34" cy="112.5" r=".85"/>
<circle cx="34" cy="115.1" r=".85"/>
<circle cx="34" cy="117.6" r=".85"/>
<circle cx="39.5" cy="105.5" r="2.5"/>
<circle cx="39.5" cy="105.5" r="2.62"/>
<circle cx="40.5" cy="105.5" r=".8"/>
<circle cx="45.5" cy="112" r=".8"/>
<circle cx="46.5" cy="105" r=".8"/>
<circle cx="48.1" cy="112" r=".8"/>
<circle cx="49.1" cy="105" r=".8"/>
<circle cx="50.6" cy="112" r=".8"/>
<circle cx="51.6" cy="105" r=".8"/>
<circle cx="53.2" cy="112" r=".8"/>
<circle cx="54.2" cy="105" r=".8"/>
<circle cx="55.7" cy="112" r=".8"/>
<circle cx="56.7" cy="105" r=".8"/>
<circle cx="58.2" cy="112" r=".8"/>
<circle cx="59.2" cy="105" r=".8"/>
<circle cx="60.8" cy="112" r=".8"/>
<circle cx="61.8" cy="105" r=".8"/>
<circle cx="63.3" cy="112" r=".8"/>
<circle cx="64.3" cy="105" r=".8"/>
<circle cx="73" cy="115.5" r=".85"/>
<circle cx="75.5" cy="105" r=".8"/>
<circle cx="78.1" cy="105" r=".8"/>
<circle cx="80" cy="115.5" r=".85"/>
<circle cx="80.6" cy="105" r=".8"/>
<circle cx="83.2" cy="105" r=".8"/>
<circle cx="85.7" cy="105" r=".8"/>
<circle cx="88.2" cy="105" r=".8"/>
<circle cx="90.8" cy="105" r=".8"/>
<circle cx="93.3" cy="105" r=".8"/>
<circle cx="108" cy="105" r=".8"/>
<circle cx="110.5" cy="105" r=".8"/>
<circle cx="116" cy="116" r="1.6"/>
</g>
<g fill="#000" stroke="#000" stroke-width=".14">
<circle cx="23.5" cy="36" r=".5"/>
<circle cx="24" cy="24" r="1.6"/>
<circle cx="29" cy="34" r=".47"/>
<circle cx="31.5" cy="34" r=".47"/>
<circle cx="34" cy="34" r=".47"/>
<circle cx="40.2" cy="34" r=".47"/>
<circle cx="42.7" cy="34" r=".47"/>
<circle cx="45.2" cy="34" r=".47"/>
<circle cx="51.4" cy="34" r=".47"/>
<circle cx="53.9" cy="34" r=".47"/>
<circle cx="56.4" cy="34" r=".47"/>
<circle cx="62.6" cy="34" r=".47"/>
<circle cx="65.1" cy="34" r=".47"/>
<circle cx="67.6" cy="34" r=".47"/>
<circle cx="73.8" cy="34" r=".47"/>
<circle cx="76.3" cy="34" r=".47"/>
<circle cx="78.8" cy="34" r=".47"/>
<circle cx="85" cy="34" r=".47"/>
<circle cx="87.5" cy="34" r=".47"/>
<circle cx="90" cy="34" r=".47"/>
<circle cx="96.2" cy="34" r=".47"/>
<circle cx="98.7" cy="34" r=".47"/>
<circle cx="101.2" cy="34" r=".47"/>
<circle cx="107.4" cy="34" r=".47"/>
<circle cx="109.9" cy="34" r=".47"/>
<circle cx="112.4" cy="34" r=".47"/>
<circle cx="116" cy="24" r="1.6"/>
<circle cx="29" cy="50.5" r=".5"/>
<circle cx="29" cy="48" r=".5"/>
<circle cx="29" cy="58.2" r=".5"/>
<circle cx="29" cy="55.6" r=".5"/>
<circle cx="29" cy="53.1" r=".5"/>
<circle cx="31.5" cy="55.6" r=".5"/>
<circle cx="31.5" cy="50.5" r=".5"/>
<circle cx="31.5" cy="48" r=".5"/>
<circle cx="31.5" cy="53.1" r=".5"/>
<circle cx="31.5" cy="58.2" r=".5"/>
<circle cx="40" cy="55" r=".4"/>
<circle cx="40" cy="47.4" r=".4"/>
<circle cx="45" cy="51.1" r=".4"/>
<circle cx="45" cy="53.6" r=".4"/>
<circle cx="45" cy="58.7" r=".4"/>
<circle cx="45" cy="46" r=".4"/>
<circle cx="45" cy="48.5" r=".4"/>
<circle cx="45" cy="56.2" r=".4"/>
<circle cx="52.6" cy="58.7" r=".4"/>
<circle cx="52.6" cy="46" r=".4"/>
<circle cx="52.6" cy="56.2" r=".4"/>
<circle cx="52.6" cy="53.6" r=".4"/>
<circle cx="52.6" cy="51.1" r=".4"/>
<circle cx="52.6" cy="48.5" r=".4"/>
<circle cx="59" cy="40" r=".4"/>
<circle cx="60" cy="47" r=".5"/>
<circle cx="61.5" cy="40" r=".4"/>
<circle cx="68" cy="46" r=".4"/>
<circle cx="68" cy="51.1" r=".4"/>
<circle cx="68" cy="58.7" r=".4"/>
<circle cx="68" cy="53.6" r=".4"/>
<circle cx="68" cy="56.2" r=".4"/>
<circle cx="68" cy="48.5" r=".4"/>
<circle cx="75.6" cy="46" r=".4"/>
<circle cx="75.6" cy="58.7" r=".4"/>
<circle cx="75.6" cy="48.5" r=".4"/>
<circle cx="75.6" cy="51.1" r=".4"/>
<circle cx="75.6" cy="56.2" r=".4"/>
<circle cx="75.6" cy="53.6" r=".4"/>
<circle cx="85" cy="43.5" r=".5"/>
<circle cx="85" cy="57.5" r=".5"/>
<circle cx="85" cy="51" r=".5"/>
<circle cx="89.5" cy="57.4" r=".4"/>
<circle cx="89.5" cy="51" r=".4"/>
<circle cx="89.5" cy="43.4" r=".4"/>
<circle cx="95" cy="46" r=".4"/>
<circle cx="95" cy="48.5" r=".4"/>
<circle cx="95" cy="56.2" r=".4"/>
<circle cx="95" cy="58.7" r=".4"/>
<circle cx="95" cy="51.1" r=".4"/>
<circle cx="95" cy="53.6" r=".4"/>
<circle cx="102.6" cy="46" r=".4"/>
<circle cx="102.6" cy="48.5" r=".4"/>
<circle cx="102.6" cy="53.6" r=".4"/>
<circle cx="102.6" cy="51.1" r=".4"/>
<circle cx="102.6" cy="58.7" r=".4"/>
<circle cx="102.6" cy="56.2" r=".4"/>
<circle cx="113" cy="49" r=".47"/>
<circle cx="113" cy="46.5" r=".47"/>
<circle cx="113" cy="44" r=".47"/>
<circle cx="27" cy="74.2" r=".06"/>
<circle cx="27" cy="74.2" r=".05"/>
<circle cx="29" cy="65.8" r=".5"/>
<circle cx="29" cy="63.2" r=".5"/>
<circle cx="29" cy="70.9" r=".5"/>
<circle cx="29" cy="73.4" r=".5"/>
<circle cx="29" cy="78.5" r=".5"/>
<circle cx="29" cy="75.9" r=".5"/>
<circle cx="29" cy="68.3" r=".5"/>
<circle cx="29" cy="60.7" r=".5"/>
<circle cx="31.5" cy="70.9" r=".5"/>
<circle cx="31.5" cy="73.4" r=".5"/>
<circle cx="31.5" cy="63.2" r=".5"/>
<circle cx="31.5" cy="78.5" r=".5"/>
<circle cx="31.5" cy="65.8" r=".5"/>
<circle cx="31.5" cy="68.3" r=".5"/>
<circle cx="31.5" cy="75.9" r=".5"/>
<circle cx="31.5" cy="60.7" r=".5"/>
<circle cx="45" cy="77" r=".4"/>
<circle cx="45" cy="79.5" r=".4"/>
<circle cx="45" cy="63.8" r=".4"/>
<circle cx="45" cy="61.2" r=".4"/>
<circle cx="52.6" cy="79.5" r=".4"/>
<circle cx="52.6" cy="77" r=".4"/>
<circle cx="52.6" cy="63.8" r=".4"/>
<circle cx="52.6" cy="61.2" r=".4"/>
<circle cx="60" cy="62" r=".5"/>
<circle cx="60" cy="78" r=".5"/>
<circle cx="60.5" cy="70" r=".4"/>
<circle cx="68" cy="79.5" r=".4"/>
<circle cx="68" cy="77" r=".4"/>
<circle cx="68" cy="61.2" r=".4"/>
<circle cx="68" cy="63.8" r=".4"/>
<circle cx="70" cy="70" r=".4"/>
<circle cx="72.5" cy="70" r=".4"/>
<circle cx="75.6" cy="77" r=".4"/>
<circle cx="75.6" cy="79.5" r=".4"/>
<circle cx="75.6" cy="63.8" r=".4"/>
<circle cx="75.6" cy="61.2" r=".4"/>
<circle cx="85" cy="74.5" r=".5"/>
<circle cx="85" cy="65" r=".5"/>
<circle cx="89.5" cy="65" r=".4"/>
<circle cx="89.5" cy="74.4" r=".4"/>
<circle cx="95" cy="77" r=".4"/>
<circle cx="95" cy="79.5" r=".4"/>
<circle cx="95" cy="61.2" r=".4"/>
<circle cx="97" cy="69" r=".4"/>
<circle cx="99.5" cy="69" r=".4"/>
<circle cx="102.6" cy="77" r=".4"/>
<circle cx="102.6" cy="79.5" r=".4"/>
<circle cx="102.6" cy="61.2" r=".4"/>
<circle cx="113" cy="76" r=".47"/>
<circle cx="113" cy="62.5" r=".47"/>
<circle cx="113" cy="78.5" r=".47"/>
<circle cx="113" cy="65" r=".48"/>
<circle cx="113" cy="60" r=".48"/>
<circle cx="29" cy="91.2" r=".5"/>
<circle cx="29" cy="93.7" r=".5"/>
<circle cx="29" cy="88.6" r=".5"/>
<circle cx="29" cy="96.3" r=".5"/>
<circle cx="29" cy="81" r=".5"/>
<circle cx="29" cy="86.1" r=".5"/>
<circle cx="29" cy="83.6" r=".5"/>
<circle cx="31.5" cy="88.6" r=".5"/>
<circle cx="31.5" cy="86.1" r=".5"/>
<circle cx="31.5" cy="91.2" r=".5"/>
<circle cx="31.5" cy="96.3" r=".5"/>
<circle cx="31.5" cy="81" r=".5"/>
<circle cx="31.5" cy="93.7" r=".5"/>
<circle cx="31.5" cy="83.6" r=".5"/>
<circle cx="45" cy="89.7" r=".4"/>
<circle cx="45" cy="82.1" r=".4"/>
<circle cx="45" cy="92.2" r=".4"/>
<circle cx="45" cy="84.6" r=".4"/>
<circle cx="45" cy="87.2" r=".4"/>
<circle cx="49.5" cy="99" r=".4"/>
<circle cx="52.6" cy="89.7" r=".4"/>
<circle cx="52.6" cy="87.2" r=".4"/>
<circle cx="52.6" cy="82.1" r=".4"/>
<circle cx="52.6" cy="92.2" r=".4"/>
<circle cx="52.6" cy="84.6" r=".4"/>
<circle cx="60" cy="94" r=".5"/>
<circle cx="68" cy="84.6" r=".4"/>
<circle cx="68" cy="89.7" r=".4"/>
<circle cx="68" cy="87.2" r=".4"/>
<circle cx="68" cy="92.2" r=".4"/>
<circle cx="68" cy="94.8" r=".4"/>
<circle cx="68" cy="82.1" r=".4"/>
<circle cx="75.6" cy="87.2" r=".4"/>
<circle cx="75.6" cy="89.7" r=".4"/>
<circle cx="75.6" cy="94.8" r=".4"/>
<circle cx="75.6" cy="92.2" r=".4"/>
<circle cx="75.6" cy="82.1" r=".4"/>
<circle cx="75.6" cy="84.6" r=".4"/>
<circle cx="85" cy="88.5" r=".5"/>
<circle cx="85" cy="96" r=".5"/>
<circle cx="85" cy="82" r=".5"/>
<circle cx="89.5" cy="82" r=".4"/>
<circle cx="89.5" cy="88.4" r=".4"/>
<circle cx="89.5" cy="96" r=".4"/>
<circle cx="95" cy="87.2" r=".4"/>
<circle cx="95" cy="92.2" r=".4"/>
<circle cx="95" cy="82.1" r=".4"/>
<circle cx="95" cy="84.6" r=".4"/>
<circle cx="95" cy="89.7" r=".4"/>
<circle cx="102.6" cy="89.7" r=".4"/>
<circle cx="102.6" cy="92.2" r=".4"/>
<circle cx="102.6" cy="87.2" r=".4"/>
<circle cx="102.6" cy="82.1" r=".4"/>
<circle cx="102.6" cy="84.6" r=".4"/>
<circle cx="113" cy="97" r=".47"/>
<circle cx="113" cy="92" r=".47"/>
<circle cx="113" cy="81" r=".47"/>
<circle cx="113" cy="94.5" r=".47"/>
<circle cx="24" cy="116" r="1.6"/>
<circle cx="34" cy="110" r=".5"/>
<circle cx="34" cy="112.5" r=".5"/>
<circle cx="34" cy="117.6" r=".5"/>
<circle cx="43" cy="112" r=".4"/>
<circle cx="44" cy="105" r=".4"/>
<circle cx="45.5" cy="112" r=".4"/>
<circle cx="46.5" cy="105" r=".4"/>
<circle cx="48.1" cy="112" r=".4"/>
<circle cx="49.1" cy="105" r=".4"/>
<circle cx="50.6" cy="112" r=".4"/>
<circle cx="51.6" cy="105" r=".4"/>
<circle cx="55.7" cy="112" r=".4"/>
<circle cx="56.7" cy="105" r=".4"/>
<circle cx="58.2" cy="112" r=".4"/>
<circle cx="59.2" cy="105" r=".4"/>
<circle cx="60.8" cy="112" r=".4"/>
<circle cx="61.8" cy="105" r=".4"/>
<circle cx="63.3" cy="112" r=".4"/>
<circle cx="64.3" cy="105" r=".4"/>
<circle cx="70" cy="100" r=".4"/>
<circle cx="72.5" cy="100" r=".4"/>
<circle cx="73" cy="113" r=".5"/>
<circle cx="73" cy="105" r=".4"/>
<circle cx="75.5" cy="105" r=".4"/>
<circle cx="78.1" cy="105" r=".4"/>
<circle cx="80" cy="113" r=".5"/>
<circle cx="80.6" cy="105" r=".4"/>
<circle cx="85.7" cy="105" r=".4"/>
<circle cx="88.2" cy="105" r=".4"/>
<circle cx="90.8" cy="105" r=".4"/>
<circle cx="93.3" cy="105" r=".4"/>
<circle cx="98" cy="100" r=".4"/>
<circle cx="100.5" cy="100" r=".4"/>
<circle cx="101" cy="111" r=".38"/>
<circle cx="103.5" cy="111" r=".38"/>
<circle cx="110.5" cy="105" r=".4"/>
<circle cx="116" cy="116" r="1.6"/>
</g>
<g font-size="1.4">
<text x="61.9" y="23.7">3.3V</text>
<text x="66.1" y="23.7">ONLY</text>
<text x="70.9" y="23.7">/</text>
<text x="73" y="23.7">NO</text>
<text x="76.1" y="23.7">12V</text>
<text x="60.9" y="26.7">SENSORS:</text>
<text x="69.2" y="26.7">GND/VCC/AN</text>
<text x="22" y="32.7">JP1</text>
<text x="28" y="30.7">J2</text>
<text x="39.2" y="30.7">J3</text>
<text x="50.4" y="30.7">J4</text>
<text x="61.6" y="30.7">J5</text>
<text x="72.8" y="30.7">J6</text>
<text x="84" y="30.7">J7</text>
<text x="95.2" y="30.7">J8</text>
<text x="106.4" y="30.7">J9</text>
<text x="24.2" y="38.8" transform="rotate(-90 24.2 38.8)">JP1</text>
<text x="28" y="41.7">J1</text>
<text x="30.5" y="37.4">J2</text>
<text x="41.7" y="37.4">J3</text>
<text x="52.9" y="37.4">J4</text>
<text x="59.1" y="40.7">C5</text>
<text x="64.1" y="37.4">J5</text>
<text x="64.4" y="41.7">C5</text>
<text x="75.3" y="37.4">J6</text>
<text x="86.5" y="37.4">J7</text>
<text x="97.7" y="37.4">J8</text>
<text x="108.9" y="37.4">J9</text>
<text x="112.5" y="39.7">J10</text>
<text x="43.9" y="42.7">U1</text>
<text x="58.5" y="43.7">TP3</text>
<text x="66.9" y="42.7">U2</text>
<text x="93.9" y="42.7">U4</text>
<text x="116.4" y="48" transform="rotate(-90 116.4 48)">J10</text>
<text x="40.7" y="52.3" transform="rotate(-90 40.7 52.3)">R5</text>
<text x="60.7" y="49.8" transform="rotate(-90 60.7 49.8)">TP3</text>
<text x="85.7" y="48.4" transform="rotate(-90 85.7 48.4)">C1</text>
<text x="90.2" y="48.3" transform="rotate(-90 90.2 48.3)">R1</text>
<text x="49.5" y="56" transform="rotate(-90 49.5 56)">U1</text>
<text x="58.5" y="58.7">TP4</text>
<text x="72.5" y="56" transform="rotate(-90 72.5 56)">U2</text>
<text x="99.5" y="54.7" transform="rotate(-90 99.5 54.7)">U4</text>
<text x="112.5" y="55.7">J11</text>
<text x="60.7" y="64.8" transform="rotate(-90 60.7 64.8)">TP4</text>
<text x="85.7" y="62.4" transform="rotate(-90 85.7 62.4)">C2</text>
<text x="90.2" y="62.3" transform="rotate(-90 90.2 62.3)">R2</text>
<text x="95.9" y="65.7">C8</text>
<text x="116.4" y="64" transform="rotate(-90 116.4 64)">J11</text>
<text x="57.7" y="70.7">C12</text>
<text x="68.9" y="66.7">C6</text>
<text x="70.1" y="70.7">C6</text>
<text x="97.1" y="69.7">C8</text>
<text x="112.5" y="71.7">J12</text>
<text x="31" y="73.1" transform="rotate(-90 31 73.1)">J1</text>
<text x="43.9" y="73.7">U6</text>
<text x="55.4" y="73.7">C12</text>
<text x="58.5" y="74.7">TP5</text>
<text x="66.9" y="73.7">U3</text>
<text x="93.9" y="73.7">U5</text>
<text x="60.7" y="80.8" transform="rotate(-90 60.7 80.8)">TP5</text>
<text x="85.7" y="79.4" transform="rotate(-90 85.7 79.4)">C3</text>
<text x="90.2" y="79.3" transform="rotate(-90 90.2 79.3)">R3</text>
<text x="116.4" y="80" transform="rotate(-90 116.4 80)">J12</text>
<text x="49.5" y="85.7" transform="rotate(-90 49.5 85.7)">U6</text>
<text x="72.5" y="87" transform="rotate(-90 72.5 87)">U3</text>
<text x="99.5" y="85.7" transform="rotate(-90 99.5 85.7)">U5</text>
<text x="112.5" y="87.7">J13</text>
<text x="45.4" y="95.7">C10</text>
<text x="58.5" y="90.7">TP6</text>
<text x="85.7" y="93.4" transform="rotate(-90 85.7 93.4)">C4</text>
<text x="90.2" y="93.3" transform="rotate(-90 90.2 93.3)">R4</text>
<text x="116.4" y="96" transform="rotate(-90 116.4 96)">J13</text>
<text x="42.4" y="101.7">RN1</text>
<text x="46.7" y="99.7">C10</text>
<text x="60.7" y="96.8" transform="rotate(-90 60.7 96.8)">TP6</text>
<text x="70.1" y="100.7">C7</text>
<text x="77.9" y="100.7">C7</text>
<text x="96.9" y="96.7">C9</text>
<text x="98.1" y="100.7">C9</text>
<text x="106.4" y="101.7">C11</text>
<text x="32.5" y="106.7">J14</text>
<text x="37.9" y="106.2">C13</text>
<text x="53.8" y="105.7">RN1</text>
<text x="82.8" y="105.7">RN2</text>
<text x="107.7" y="105.7">C11</text>
<text x="41.4" y="108.7">RN3</text>
<text x="52.8" y="112.7">RN3</text>
<text x="71.5" y="109.7">TP1</text>
<text x="78.5" y="109.7">TP2</text>
<text x="85.4" y="109.7">RN2</text>
<text x="101.1" y="111.7">U7</text>
<text x="34.7" y="115.3" transform="rotate(-90 34.7 115.3)">J14</text>
<text x="37.4" y="115.7">C13</text>
<text x="73.7" y="115.8" transform="rotate(-90 73.7 115.8)">TP1</text>
<text x="80.7" y="115.8" transform="rotate(-90 80.7 115.8)">TP2</text>
<text x="99.9" y="116.7">U7</text>
</g>
<g font-size="1.3">
<text x="63.5" y="118.9">TC IO</text>
<text x="68.4" y="118.9">REV B</text>
<text x="75.7" y="118.9">100x100</text>
</g>
<g font-size="1.1">
<text x="111.9" y="53.8">G/1/2</text>
<text x="111.9" y="69.8">G/1/2</text>
<text x="119.1" y="77" transform="rotate(-90 119.1 77)">LOGIC</text>
<text x="119.1" y="72.6" transform="rotate(-90 119.1 72.6)">ONLY</text>
<text x="119.1" y="80.1" transform="rotate(-90 119.1 80.1)">DRV</text>
<text x="111.9" y="85.8">G/1/2</text>
<text x="111.9" y="101.8">G/1/2</text>
</g>
</svg>
